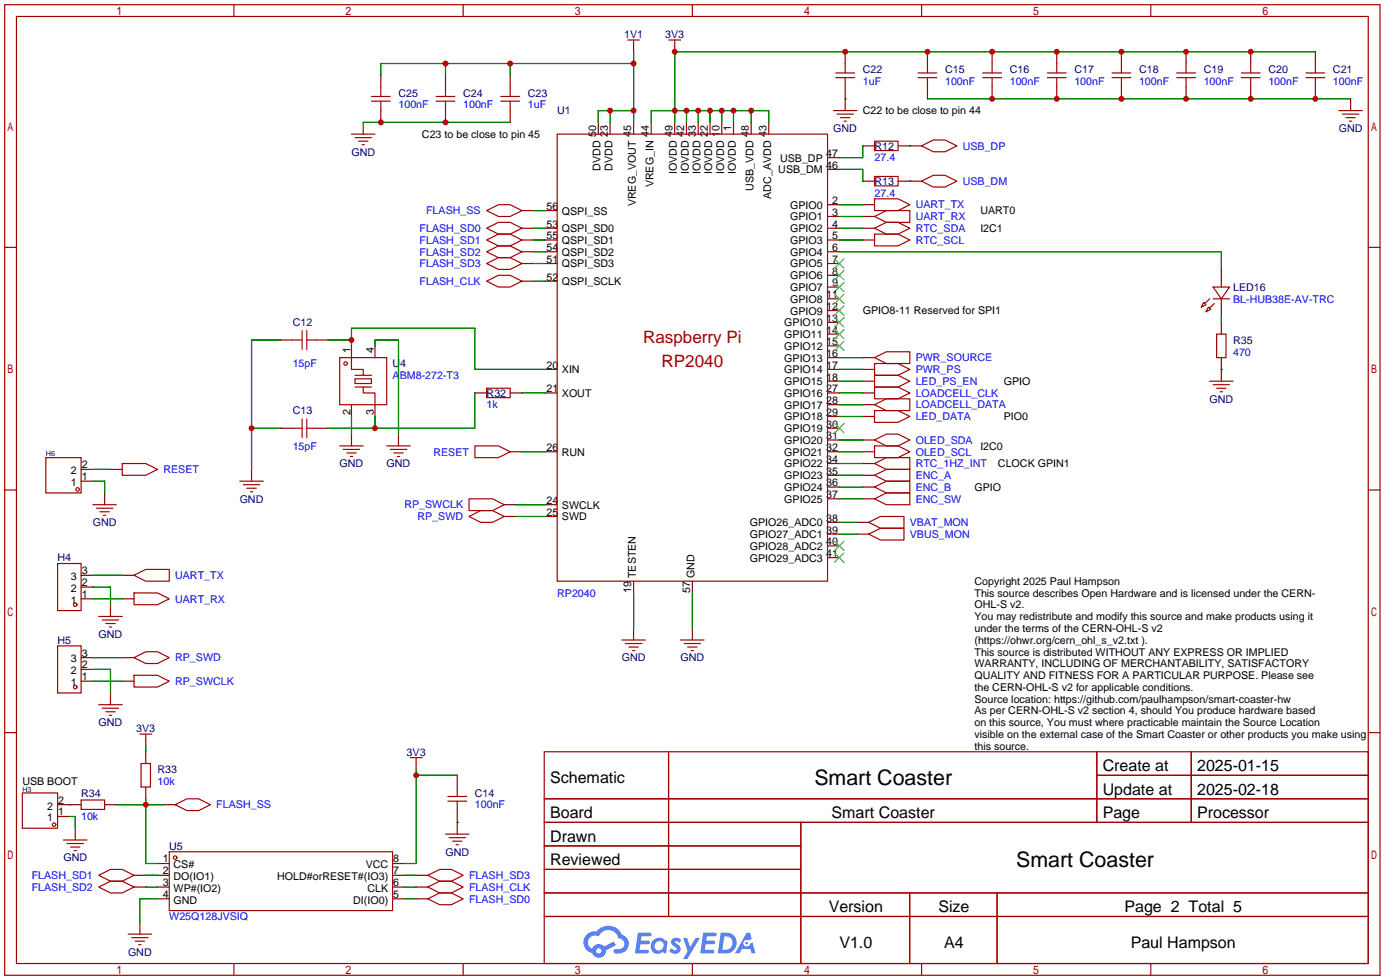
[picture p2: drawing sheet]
<svg xmlns="http://www.w3.org/2000/svg" width="303mm" height="212mm" viewBox="0 0 303 212" stroke-linecap="round" stroke-linejoin="round" font-family="sans-serif">
<g fill="none" stroke="#a10000" stroke-width=".25">
<path d="M1 1h297.2v209.6h-297.2zM3.6 3.6h292.1v204.4h-292.1zM50.5 1v2.6M100.1 1v2.6M149.6 1v2.6M199.1 1v2.6M248.7 1v2.6M1 53.4h2.6M295.7 53.4h2.5M1 105.8h2.6M295.7 105.8h2.5M1 158.2h2.6"/>
<path d="M295.7 158.2h2.5M117.6 162.3h178.1v45.7h-178.1zM117.6 172.5h178.1M117.6 177.5h178.1M144.5 162.3v35.6M173 177.5v30.5M237 162.3v15.2M237 167.4h58.7M257.4 162.3v15.2M117.6 182.6h55.4M117.6 192.8h178.1M117.6 187.7h55.4"/>
<path d="M117.6 197.9h178.1M196.6 192.8v15.2M215.4 192.8v15.2M50.5 208v2.6M100.1 208v2.6M149.6 208v2.6M199.1 208v2.6M248.7 208v2.6"/>
</g>
<g fill="#5487ff">
<path d="M145.3 202.7a1.3 1.3 0 0 1 1.9 .3l-.4 .6a.54 .54 0 0 0-.9-.2l.1 .2a1.28 1.28 0 0 1 .8 2 1.53 1.53 0 0 1-2.2-.3l.5-.6 .8 .5a.31 .31 0 0 0 .4-.3 .31 .31 0 0 0-.3-.4 1.12 1.12 0 0 1-.7-1.8z"/>
<path d="M147.6 202.5h.9l.6 2 1.2-2h.9l-2.7 4.6h-.9l1-1.7z"/>
<path d="M137.8 201.4h1.7a1.31 1.31 0 0 1 1.2 .2 .4 .4 0 0 1-.3 .5l-1.8 .1-.1 .9h1.6a.4 .4 0 0 1 .4 .4 .4 .4 0 0 1-.5 .4h-1.6l-.2 1.2h1.4a.46 .46 0 0 1 .5 0 .46 .46 0 0 1 .1 .5l-.4 .2h-2.6z"/>
<path d="M151.9 201.4h2.3a.47 .47 0 0 1 .5 0 .47 .47 0 0 1 .1 .6l-.3 .1-1.8 .1-.1 .9h1.6a.4 .4 0 0 1 .4 .4 .4 .4 0 0 1-.4 .4h-1.7l-.2 1.2h1.4a.46 .46 0 0 1 .5 0 .46 .46 0 0 1 .1 .5l-.4 .2h-2.6z"/>
<path d="M161.3 201.4h.8l.3 1.3-.6 .4a.75 .75 0 0 0-1.1 .3 .75 .75 0 0 0 .5 1 .75 .75 0 0 0 .9-.7l.5-.2 .6 2.3h-.8l-.3-.9h-1.8l-.5 .9h-1z"/>
<path d="M155.7 201.4l-.6 4.4h1.5a2.27 2.27 0 0 0 2.6-2.2 2.27 2.27 0 0 0-2.7-2.2zM156.5 202.1a1.5 1.5 0 0 1 1.8 1.6 1.5 1.5 0 0 1-1.9 1.4h-.3z"/>
<path d="M141.2 203a1.6 1.6 0 0 0-.3 2.3 1.6 1.6 0 0 0 2.3 .2l.7 .3 .3-2.4-.1-.3-.5-.1a1.58 1.58 0 0 0-2.4 0zM141.8 203.5a.98 .98 0 0 1 1.6 .4 .98 .98 0 0 1-1.1 1.3 .94 .94 0 0 1-.9-.7 .94 .94 0 0 1 .4-1z"/>
<path d="M126.8 201.8a2.37 2.37 0 0 0 1.1 4 1.54 1.54 0 0 0 1.8 1 1.54 1.54 0 0 0 1.2-1.6l2.2-1.1-.5-.8-2 1a1.57 1.57 0 0 0-2.7 .5 1.5 1.5 0 0 1-.7-2.1 1.5 1.5 0 0 1 2.2-.5 2.23 2.23 0 0 1 2.3-1.4 2.23 2.23 0 0 1 2 1.8 1.16 1.16 0 0 1 1.2 1.1 1.16 1.16 0 0 1-1.1 1.2h-.7a.47 .47 0 0 0-.5 .4 .47 .47 0 0 0 .4 .5 2.17 2.17 0 0 0 2.5-.9 2.17 2.17 0 0 0-.3-2.7l-.8-.4a3.2 3.2 0 0 0-5.5-.7l-1.1 .1zM128.8 205.3a.6 .6 0 0 1 1.2 0 .6 .6 0 0 1-1.2 0z"/>
<circle cx="161.4" cy="203.6" r=".28"/>
</g>
<g fill="none" stroke="#870000" stroke-width=".25">
<path d="M82.3 16.3v2.5M96.3 16.3v2.5M110.2 16.3v2.5M136.9 9.9v1.3M145.8 9.9v1.3M182.6 11.2v2.5M182.6 18.8v5.1M200.4 11.2v2.5M200.4 18.8v2.5M214.4 11.2v2.5M214.4 18.8v2.5M228.3 11.2v2.5"/>
<path d="M228.3 18.8v2.5M242.3 11.2v2.5M242.3 18.8v2.5M256.3 11.2v2.5M256.3 18.8v2.5M270.3 11.2v2.5M270.3 18.8v2.5M284.2 11.2v2.5M284.2 18.8v2.5M78.5 26.4v2.6M82.3 23.9v2.5M96.3 23.9v2.5"/>
<path d="M110.2 23.9v2.5M129.3 26.4v2.6M131.8 26.4v2.6M136.9 26.4v2.6M140.7 26.4v2.6M145.8 26.4v2.6M148.3 26.4v2.6M150.9 26.4v2.6M153.4 26.4v2.6M156 26.4v2.6M158.5 26.4v2.6M162.3 26.4v2.6"/>
<path d="M166.1 26.4v2.6M178.8 34h2.6M178.8 36.6h2.6M186.4 31.5h2.6M186.4 39.1h2.6M194.1 31.5h5M194.1 39.1h5M291.8 21.3v2.6M112.8 49.3h2.5M112.8 51.8h2.5M112.8 54.4h2.5M112.8 56.9h2.5"/>
<path d="M112.8 45.5h2.5M117.9 49.3h2.5M117.9 51.8h2.5M117.9 54.4h2.5M117.9 56.9h2.5M117.9 45.5h2.5M178.8 49.3h2.6M178.8 51.8h2.6M178.8 54.4h2.6M178.8 56.9h2.6M178.8 59.4h2.6M178.8 46.7h2.6"/>
<path d="M178.8 44.2h2.6M186.4 49.3h2.6M186.4 51.8h2.6M186.4 46.7h2.6M186.4 44.2h2.6M263.9 58.2v2.5M60.7 73.4h2.5M68.3 73.4h2.6M75.9 74.7v2.5M81 74.7v2.5M112.8 60.7h2.5M117.9 60.7h2.5"/>
<path d="M117.9 79.8h2.5M178.8 62h2.6M178.8 79.8h2.6M178.8 77.2h2.6M178.8 74.7h2.6M178.8 72.1h2.6M178.8 69.6h2.6M178.8 67.1h2.6M178.8 64.5h2.6M186.4 79.8h2.6M186.4 77.2h2.6M263.9 65.8v2.5"/>
<path d="M263.9 69.6v2.5M263.9 77.2v5.1M60.7 92.5h2.5M68.3 92.5h2.6M75.9 87.4v2.5M75.9 93.7v2.6M81 87.4v2.5M86.1 93.7v2.6M102.6 84.8h2.6M110.2 97.5h2.6M110.2 84.8h2.6M117.9 97.5h2.5"/>
<path d="M117.9 84.8h2.5M178.8 97.5h2.6M178.8 95h2.6M178.8 92.5h2.6M178.8 89.9h2.6M178.8 87.4h2.6M178.8 84.8h2.6M178.8 82.3h2.6M186.4 97.5h2.6M186.4 95h2.6M186.4 89.9h2.6M186.4 87.4h2.6"/>
<path d="M186.4 84.8h2.6M186.4 82.3h2.6M17.5 103.9h2.6M17.5 101.3h2.6M22.6 106.4v2.6M23.9 101.3h2.5M54.4 101.3v2.6M109 111.5h2.5M109 109h2.5M117.9 111.5h2.5M117.9 109h2.5M178.8 117.9h2.6"/>
<path d="M178.8 115.3h2.6M178.8 112.8h2.6M178.8 107.7h2.6M178.8 105.2h2.6M178.8 102.6h2.6M178.8 100.1h2.6M185.2 115.3h2.5M185.2 112.8h2.5M186.4 107.7h2.6M186.4 105.2h2.6M186.4 102.6h2.6M186.4 100.1h2.6"/>
<path d="M17.5 129.3h2.6M17.5 124.2h2.6M17.5 126.7h2.6M23.9 130.6v2.5M26.4 129.3h2.6M26.4 124.2h2.6M136.9 125.5v2.5M136.9 135.6v2.6M149.6 125.5v2.5M149.6 135.6v2.6M178.8 120.4h2.6M17.5 147.1h2.6"/>
<path d="M17.5 144.5h2.6M17.5 142h2.6M23.9 149.6v2.5M26.4 147.1h2.6M26.4 142h2.6M31.5 159.8v1.2M12.4 176.3h2.6M12.4 173.7h5.1M16.3 178.8v2.6M22.6 173.7h2.5M31.5 162.3v2.5M31.5 169.9v2.6"/>
<path d="M35.3 173.7h2.5M89.9 164.8v1.3M98.8 167.4v2.5M98.8 175v5.1M29 189h2.5M29 191.5h2.5M30.2 199.1v2.6M34 186.4h2.6M34 189h2.6M34 191.5h2.6M34 194.1h2.6M84.8 186.4h2.6"/>
<path d="M84.8 189h2.6M84.8 191.5h2.6M84.8 194.1h2.6M89.9 189h2.6M89.9 191.5h2.6M89.9 194.1h2.6"/>
</g>
<g fill="none" stroke="#a10000" stroke-width=".25">
<path d="M82.3 18.8v2M96.3 18.8v2M110.2 18.8v2M135.6 8.6h2.6M136.9 8.6v1.3M144.5 8.6h2.6M145.8 8.6v1.3M180.6 15.7h4.1M180.6 16.8h4.1M182.6 13.7v2M182.6 16.8v2M198.4 15.7h4"/>
<path d="M198.4 16.8h4M200.4 13.7v2M200.4 16.8v2M212.3 15.7h4.1M212.3 16.8h4.1M214.4 13.7v2M214.4 16.8v2M226.3 15.7h4.1M226.3 16.8h4.1M228.3 13.7v2M228.3 16.8v2M240.3 15.7h4"/>
<path d="M240.3 16.8h4M242.3 13.7v2M242.3 16.8v2M254.3 15.7h4M254.3 16.8h4M256.3 13.7v2M256.3 16.8v2M268.2 15.7h4.1M268.2 16.8h4.1M270.3 13.7v2M270.3 16.8v2M282.2 15.7h4.1"/>
<path d="M282.2 16.8h4.1M284.2 13.7v2M284.2 16.8v2M75.9 29h5.1M76.7 29.7h3.6M77.5 30.5h2M78.2 31.2h.5M80.3 20.8h4M80.3 21.8h4M82.3 21.8v2.1M94.2 20.8h4.1M94.2 21.8h4.1"/>
<path d="M96.3 21.8v2.1M108.2 20.8h4.1M108.2 21.8h4.1M110.2 21.8v2.1M120.4 29h58.4v96.5h-58.4zM180.1 23.9h5.1M180.8 24.6h3.6M181.6 25.4h2M182.4 26.2h.5M189 30.5h5.1v2h-5.1zM189 38.1h5.1v2h-5.1zM199.1 31.5l2.6-1.3h2.5l2.6 1.3-2.6 1.3h-2.5z"/>
<path d="M199.1 39.1l2.6-1.3h2.5l2.6 1.3-2.6 1.3h-2.5zM289.3 23.9h5.1M290.1 24.6h3.5M290.8 25.4h2.1M291.6 26.2h.5M105.2 49.3l2.5-1.3h2.5l2.6 1.3-2.6 1.2h-2.5zM105.2 51.8l2.5-1.3h2.5l2.6 1.3-2.6 1.3h-2.5zM105.2 54.4l2.5-1.3h2.5l2.6 1.3-2.6 1.2h-2.5zM105.2 56.9l2.5-1.3h2.5l2.6 1.3-2.6 1.3h-2.5zM105.2 45.5l2.5-1.3h2.5l2.6 1.3-2.6 1.2h-2.5zM189 49.3l2.5-1.3h2.6l2.5 1.3-2.5 1.2h-2.6zM189 50.5h5.1l2.5 1.3-2.5 1.3h-5.1z"/>
<path d="M189 42.9h5.1l2.5 1.3-2.5 1.3h-5.1zM189 46.7l2.5-1.2h5.1v2.5h-5.1zM63.2 73.4h2.1M65.3 71.4v4M66.3 71.4v4M66.3 73.4h2M73.4 77.2h10.2v10.2h-10.2zM75.9 77.2v2.6h2.6v1.2M105.2 60.7l2.5-1.3h2.5l2.6 1.3-2.6 1.3h-2.5zM189 77.2l2.5-1.3h5.1v2.6h-5.1zM189 78.5h5.1l2.5 1.3-2.5 1.2h-5.1zM260.1 65.3l.5 .5-1 .5z"/>
<path d="M261.1 66.3l.5 .5-1 .5zM261.4 64.5l-1.1 1M262.1 62h3.6l-1.8 2.5zM262.1 64.5h3.6M262.4 65.5l-1 1M262.9 72.1h2v5.1h-2zM263.9 60.7v1.3M263.9 64.5v1.3M9.9 98.8h7.6v7.6h-7.6zM63.2 92.5h2.1M65.3 90.4v4.1M66.3 90.4v4.1"/>
<path d="M66.3 92.5h2M73.4 96.3h5.1M74.2 97h3.5M74.9 97.8h2.1M75.7 98.6h.5M76.7 81.8h3.6v1h-3.6zM76.7 81h3.6M76.7 83.6h3.6M78.5 83.6v1.2h2.5v2.6M83.6 96.3h5M84.3 97h3.6M85.1 97.8h2"/>
<path d="M85.9 98.6h.5M102.6 96.3h5.1l2.5 1.2-2.5 1.3h-5.1zM105.2 83.8h5v2.1h-5zM189 95l2.5-1.3h2.6l2.5 1.3-2.5 1.3h-2.6zM189 96.3h5.1l2.5 1.2-2.5 1.3h-5.1zM189 83.6h5.1l2.5 1.2-2.5 1.3h-5.1zM189 87.4l2.5-1.3h5.1v2.5h-5.1zM189 81h5.1l2.5 1.3-2.5 1.3h-5.1zM189 88.6h5.1l2.5 1.3-2.5 1.3h-5.1zM261.4 82.3h5M262.1 83.1h3.6M262.9 83.8h2"/>
<path d="M263.7 84.6h.5M20.1 109h5M20.8 109.7h3.6M21.6 110.5h2M22.4 111.3h.5M26.4 100.1h5.1l2.5 1.2-2.5 1.3h-5.1zM51.8 103.9h5.1M52.6 104.6h3.5M53.3 105.4h2.1M54.1 106.2h.5M101.3 107.7h5.1l2.6 1.3-2.6 1.2h-5.1zM101.3 111.5l2.6-1.3h2.5l2.6 1.3-2.6 1.3h-2.5z"/>
<path d="M187.7 112.8l2.5-1.3h5.1v2.5h-5.1zM187.7 115.3l2.5-1.3h5.1v2.6h-5.1zM189 102.6l2.5-1.3h5.1v2.6h-5.1zM189 105.2l2.5-1.3h5.1v2.5h-5.1zM189 107.7l2.5-1.3h5.1v2.6h-5.1zM189 100.1l2.5-1.3h5.1v2.5h-5.1zM12.4 121.7h5.1v10.1h-5.1zM12.4 139.4h5.1v10.2h-5.1zM21.3 133.1h5.1M22.1 133.9h3.6M22.9 134.6h2M23.6 135.4h.5"/>
<path d="M29 128h5l2.6 1.3-2.6 1.3h-5zM29 124.2l2.5-1.3h5.1v2.6h-5.1zM134.4 138.2h5M135.1 138.9h3.6M135.9 139.7h2M147.1 138.2h5M147.8 138.9h3.6M148.6 139.7h2M21.3 152.1h5.1M22.1 152.9h3.6M22.9 153.7h2M23.6 154.4h.5"/>
<path d="M29 142l2.5-1.3h2.5l2.6 1.3-2.6 1.3h-2.5zM29 145.8h5l2.6 1.3-2.6 1.2h-5zM30.2 158.5h2.6M31.5 158.5v1.3M136.7 140.5h.5M149.4 140.5h.5M4.8 171.2h7.6v7.6h-7.6zM17.5 172.7h5.1v2.1h-5.1zM30.5 164.8h2v5.1h-2zM37.8 173.7l2.6-1.2h2.5l2.6 1.2-2.6 1.3h-2.5zM88.6 163.6h2.6M89.9 163.6v1.2"/>
<path d="M96.8 172h4M96.8 173h4M98.8 169.9v2.1M98.8 173v2M13.7 181.4h5.1M14.5 182.1h3.5M15.2 182.9h2.1M16 183.6h.5M21.3 189l2.6-1.3h2.5l2.6 1.3-2.6 1.2h-2.5zM21.3 191.5l2.6-1.3h2.5l2.6 1.3-2.6 1.3h-2.5zM36.6 183.9h48.2v12.7h-48.2zM92.5 194.1l2.5-1.3h2.5l2.6 1.3-2.6 1.2h-2.5z"/>
<path d="M92.5 189l2.5-1.3h2.5l2.6 1.3-2.6 1.2h-2.5zM92.5 191.5l2.5-1.3h2.5l2.6 1.3-2.6 1.3h-2.5zM96.3 180.1h5M97 180.8h3.6M97.8 181.6h2M98.6 182.4h.5M27.7 201.7h5.1M28.4 202.4h3.6M29.2 203.2h2M30 204h.5"/>
<circle cx="74.7" cy="78.5" r=".38"/>
<circle cx="16.8" cy="105.7" r=".38"/>
<circle cx="16.3" cy="130.6" r=".38"/>
<circle cx="16.3" cy="148.3" r=".38"/>
<circle cx="11.7" cy="178.1" r=".38"/>
<circle cx="37.8" cy="185.2" r=".38"/>
</g>
<g fill="none" stroke="#008700" stroke-width=".25">
<path d="M96.3 13.7v2.6M110.2 13.7v2.6M136.9 11.2v15.2M136.9 13.7h-54.6v2.6M284.2 11.2h-138.4v15.2M78.5 26.4h31.7M131.8 23.9v2.5M136.9 23.9h-7.6v2.5M140.7 26.4v-2.5h25.4v2.5M148.3 23.9v2.5M150.9 23.9v2.5M153.4 23.9v2.5"/>
<path d="M156 23.9v2.5M158.5 23.9v2.5M162.3 23.9v2.5M181.4 36.6h5v2.5M182.6 21.3h.1M186.4 31.5v2.5h-5M196.6 31.5h.1M196.6 39.1h.1M200.4 21.3h91.4M115.3 49.3h2.6M115.3 51.8h2.6M115.3 54.4h2.6"/>
<path d="M115.3 56.9h2.6M115.3 45.5h2.6M181.4 49.3h5M181.4 51.8h5M181.4 54.4h82.5v3.8M181.4 44.2h5M181.4 46.7h5M60.7 73.4h-6.3v27.9M70.9 73.4h5M75.9 74.7v-3.8h26.7v8.9h15.3M81 74.7v-1.3h5.1v20.3M115.3 60.7h2.6"/>
<path d="M181.4 79.8h5M181.4 77.2h5M263.9 79.8h.1M263.9 68.3v1.3M54.4 92.5h6.3M75.9 89.9v3.8M81 89.9v2.6M102.6 84.8v7.7h-31.7M112.8 84.8h5.1M112.8 97.5h5.1M181.4 84.8h5M181.4 95h5"/>
<path d="M181.4 97.5h5M181.4 87.4h5M181.4 82.3h5M181.4 89.9h5M20.1 101.3h3.8M20.1 103.9h2.5v2.5M111.5 111.5h6.4M111.5 109h6.4M181.4 112.8h3.8M181.4 115.3h3.8M181.4 100.1h5M181.4 102.6h5"/>
<path d="M181.4 105.2h5M181.4 107.7h5M20.1 124.2h6.3M20.1 126.7h3.8v3.9M20.1 129.3h6.3M136.9 128v7.6M149.6 128v7.6M20.1 142h6.3M20.1 147.1h6.3M20.1 144.5h3.8v5.1M15 173.7h.1M15 176.3h1.3v2.5"/>
<path d="M25.1 173.7h10.2M31.5 172.5v13.9h2.5M31.5 161v1.3M89.9 166.1v20.3h-2.5M89.9 167.4h8.9M98.8 177.5h.1M31.5 189h2.5M31.5 191.5h2.5M34 194.1h-3.8v5M87.4 194.1h2.5M87.4 189h2.5M87.4 191.5h2.5"/>
</g>
<g fill="none" stroke="#3c3" stroke-width=".25">
<path d="M180.3 58.4l2.1 2.1M180.3 55.9l2.1 2M182.4 58.4l-2.1 2.1M182.4 55.9l-2.1 2M180.3 61l2.1 2M180.3 73.7l2.1 2M180.3 71.1l2.1 2.1M180.3 68.6l2.1 2M180.3 66l2.1 2.1M180.3 63.5l2.1 2M182.4 61l-2.1 2M182.4 73.7l-2.1 2"/>
<path d="M182.4 71.1l-2.1 2.1M182.4 68.6l-2.1 2M182.4 66l-2.1 2.1M182.4 63.5l-2.1 2M180.3 91.4l2.1 2.1M182.4 91.4l-2.1 2.1M180.3 119.4l2.1 2M180.3 116.8l2.1 2.1M182.4 119.4l-2.1 2M182.4 116.8l-2.1 2.1"/>
</g>
<g fill="#c00">
<circle cx="89.9" cy="167.4" r=".63"/>
<circle cx="81" cy="92.5" r=".63"/>
<circle cx="75.9" cy="73.4" r=".63"/>
<circle cx="54.4" cy="92.5" r=".63"/>
<circle cx="31.5" cy="173.7" r=".63"/>
<circle cx="214.4" cy="21.3" r=".63"/>
<circle cx="228.3" cy="21.3" r=".63"/>
<circle cx="242.3" cy="21.3" r=".63"/>
<circle cx="256.3" cy="21.3" r=".63"/>
<circle cx="270.3" cy="21.3" r=".63"/>
<circle cx="284.2" cy="21.3" r=".63"/>
<circle cx="270.3" cy="11.2" r=".63"/>
<circle cx="256.3" cy="11.2" r=".63"/>
<circle cx="242.3" cy="11.2" r=".63"/>
<circle cx="228.3" cy="11.2" r=".63"/>
<circle cx="214.4" cy="11.2" r=".63"/>
<circle cx="200.4" cy="11.2" r=".63"/>
<circle cx="182.6" cy="11.2" r=".63"/>
<circle cx="145.8" cy="11.2" r=".63"/>
<circle cx="145.8" cy="23.9" r=".63"/>
<circle cx="148.3" cy="23.9" r=".63"/>
<circle cx="150.9" cy="23.9" r=".63"/>
<circle cx="153.4" cy="23.9" r=".63"/>
<circle cx="156" cy="23.9" r=".63"/>
<circle cx="158.5" cy="23.9" r=".63"/>
<circle cx="162.3" cy="23.9" r=".63"/>
<circle cx="96.3" cy="26.4" r=".63"/>
<circle cx="82.3" cy="26.4" r=".63"/>
<circle cx="136.9" cy="23.9" r=".63"/>
<circle cx="131.8" cy="23.9" r=".63"/>
<circle cx="136.9" cy="13.7" r=".63"/>
<circle cx="110.2" cy="13.7" r=".63"/>
<circle cx="96.3" cy="13.7" r=".63"/>
</g>
<g font-size="4.6">
<text x="176" y="169.4">Smart Coaster</text>
<text x="219.6" y="187.2">Smart Coaster</text>
</g>
<g font-size="3.7" fill="#a00000">
<text x="138.9" y="74.1">Raspberry Pi</text>
<text x="142.9" y="79.2">RP2040</text>
</g>
<g font-size="3.5">
<text x="238.3" y="166.5">Create at</text>
<text x="258.7" y="166.5">2025-01-15</text>
<text x="118.9" y="169.1">Schematic</text>
<text x="238.3" y="171.6">Update at</text>
<text x="258.7" y="171.6">2025-02-18</text>
<text x="118.9" y="176.7">Board</text>
<text x="179.7" y="176.7">Smart Coaster</text>
<text x="238.3" y="176.7">Page</text>
<text x="258.7" y="176.7">Processor</text>
<text x="118.9" y="181.8">Drawn</text>
<text x="118.9" y="186.8">Reviewed</text>
<text x="179.1" y="197">Version</text>
<text x="202.8" y="197">Size</text>
<text x="243" y="197">Page 2 Total 5</text>
<text x="181.4" y="204.6">V1.0</text>
<text x="204" y="204.6">A4</text>
<text x="244.3" y="204.6">Paul Hampson</text>
</g>
<g font-size="2.3" fill="#000080">
<text x="134.9" y="8.2">1V1</text>
<text x="143.7" y="8.2">3V3</text>
<text x="186.4" y="15.8">C22</text>
<text x="204.2" y="15.8">C15</text>
<text x="218.2" y="15.8">C16</text>
<text x="232.2" y="15.8">C17</text>
<text x="246.1" y="15.8">C18</text>
<text x="260.1" y="15.8">C19</text>
<text x="274.1" y="15.8">C20</text>
<text x="288" y="15.8">C21</text>
<text x="86.1" y="20.9">C25</text>
<text x="100.1" y="20.9">C24</text>
<text x="114" y="20.9">C23</text>
<text x="120.4" y="24.7">U1</text>
<text x="180.1" y="28.5">GND</text>
<text x="289.3" y="28.5">GND</text>
<text x="75.9" y="33.6">GND</text>
<text x="189" y="32.3">R12</text>
<text x="189" y="39.9">R13</text>
<text x="266.4" y="62.8">LED16</text>
<text x="63.2" y="70.4">C12</text>
<text x="266.4" y="74.2">R35</text>
<text x="84.8" y="79.3">U4</text>
<text x="63.2" y="89.5">C13</text>
<text x="105.2" y="85.6">R32</text>
<text x="261.3" y="86.9">GND</text>
<text x="73.4" y="100.9">GND</text>
<text x="83.5" y="100.9">GND</text>
<text x="20" y="113.6">GND</text>
<text x="51.8" y="108.5">GND</text>
<text x="12.4" y="121.2">H4</text>
<text x="21.3" y="137.7">GND</text>
<text x="12.4" y="139">H5</text>
<text x="134.3" y="142.8">GND</text>
<text x="147" y="142.8">GND</text>
<text x="21.3" y="156.8">GND</text>
<text x="29.4" y="158">3V3</text>
<text x="34" y="166.9">R33</text>
<text x="87.9" y="163.1">3V3</text>
<text x="17.5" y="172">R34</text>
<text x="102.6" y="172">C14</text>
<text x="13.7" y="186">GND</text>
<text x="36.6" y="183.4">U5</text>
<text x="96.2" y="184.7">GND</text>
<text x="27.7" y="206.3">GND</text>
</g>
<g font-size="2.3" fill="#00f">
<text x="86.1" y="23.4">100nF</text>
<text x="100.1" y="23.4">100nF</text>
<text x="114" y="23.4">1uF</text>
<text x="186.4" y="18.3">1uF</text>
<text x="204.2" y="18.3">100nF</text>
<text x="218.2" y="18.3">100nF</text>
<text x="232.2" y="18.3">100nF</text>
<text x="246.1" y="18.3">100nF</text>
<text x="260.1" y="18.3">100nF</text>
<text x="274.1" y="18.3">100nF</text>
<text x="288" y="18.3">100nF</text>
<text x="189" y="34.8">27.4</text>
<text x="208" y="32.3">USB_DP</text>
<text x="208" y="39.9">USB_DM</text>
<text x="92.1" y="46.3">FLASH_SS</text>
<text x="189" y="42.5">27.4</text>
<text x="197.9" y="45">UART_TX</text>
<text x="197.9" y="47.5">UART_RX</text>
<text x="90.7" y="50.1">FLASH_SD0</text>
<text x="90.7" y="52.6">FLASH_SD1</text>
<text x="197.9" y="50.1">RTC_SDA</text>
<text x="197.9" y="52.6">RTC_SCL</text>
<text x="90.7" y="55.2">FLASH_SD2</text>
<text x="90.7" y="57.7">FLASH_SD3</text>
<text x="90.7" y="61.5">FLASH_CLK</text>
<text x="266.4" y="65.3">BL-HUB38E-AV-TRC</text>
<text x="266.4" y="76.8">470</text>
<text x="63.2" y="79.3">15pF</text>
<text x="84.8" y="81.8">ABM8-272-T3</text>
<text x="197.9" y="78">PWR_SOURCE</text>
<text x="197.9" y="80.6">PWR_PS</text>
<text x="197.9" y="83.1">LED_PS_EN</text>
<text x="105.2" y="88.2">1k</text>
<text x="197.9" y="85.6">LOADCELL_CLK</text>
<text x="197.9" y="88.2">LOADCELL_DATA</text>
<text x="197.9" y="95.8">OLED_SDA</text>
<text x="197.9" y="90.7">LED_DATA</text>
<text x="63.2" y="97.1">15pF</text>
<text x="93.6" y="98.3">RESET</text>
<text x="197.9" y="98.3">OLED_SCL</text>
<text x="197.9" y="100.9">RTC_1HZ_INT</text>
<text x="35.3" y="102.2">RESET</text>
<text x="197.9" y="103.4">ENC_A</text>
<text x="197.9" y="106">ENC_B</text>
<text x="87.4" y="109.8">RP_SWCLK</text>
<text x="90.2" y="112.3">RP_SWD</text>
<text x="196.6" y="113.6">VBAT_MON</text>
<text x="197.9" y="108.5">ENC_SW</text>
<text x="196.6" y="116.1">VBUS_MON</text>
<text x="37.8" y="125">UART_TX</text>
<text x="37.8" y="130.1">UART_RX</text>
<text x="120.4" y="128.8">RP2040</text>
<text x="37.8" y="142.8">RP_SWD</text>
<text x="37.8" y="147.9">RP_SWCLK</text>
<text x="34" y="169.5">10k</text>
<text x="17.5" y="177.1">10k</text>
<text x="46.7" y="174.5">FLASH_SS</text>
<text x="102.6" y="174.5">100nF</text>
<text x="6.8" y="189.8">FLASH_SD1</text>
<text x="101.3" y="189.8">FLASH_SD3</text>
<text x="6.8" y="192.3">FLASH_SD2</text>
<text x="101.3" y="194.9">FLASH_SD0</text>
<text x="101.3" y="192.3">FLASH_CLK</text>
<text x="36.6" y="198.7">W25Q128JVSIQ</text>
</g>
<g font-size="2.3">
<text x="91.2" y="29.8">C23 to be close to pin 45</text>
<text x="128.8" y="29.6" transform="rotate(-90 128.8 29.6)">50</text>
<text x="131.3" y="29.6" transform="rotate(-90 131.3 29.6)">23</text>
<text x="136.4" y="29.6" transform="rotate(-90 136.4 29.6)">45</text>
<text x="140.2" y="29.6" transform="rotate(-90 140.2 29.6)">44</text>
<text x="145.3" y="29.6" transform="rotate(-90 145.3 29.6)">49</text>
<text x="147.8" y="29.6" transform="rotate(-90 147.8 29.6)">42</text>
<text x="150.4" y="29.6" transform="rotate(-90 150.4 29.6)">33</text>
<text x="152.9" y="29.6" transform="rotate(-90 152.9 29.6)">22</text>
<text x="155.5" y="29.6" transform="rotate(-90 155.5 29.6)">10</text>
<text x="158" y="28.3" transform="rotate(-90 158 28.3)">1</text>
<text x="161.8" y="29.6" transform="rotate(-90 161.8 29.6)">48</text>
<text x="165.6" y="29.6" transform="rotate(-90 165.6 29.6)">43</text>
<text x="186.4" y="24.7">C22 to be close to pin 44</text>
<text x="168.6" y="34.9">USB_DP</text>
<text x="178.5" y="33.9">47</text>
<text x="129.8" y="36.9" transform="rotate(-90 129.8 36.9)">DVDD</text>
<text x="132.3" y="36.9" transform="rotate(-90 132.3 36.9)">DVDD</text>
<text x="141.2" y="40.5" transform="rotate(-90 141.2 40.5)">VREG_IN</text>
<text x="146.3" y="37.6" transform="rotate(-90 146.3 37.6)">IOVDD</text>
<text x="148.8" y="37.6" transform="rotate(-90 148.8 37.6)">IOVDD</text>
<text x="151.4" y="37.6" transform="rotate(-90 151.4 37.6)">IOVDD</text>
<text x="153.9" y="37.6" transform="rotate(-90 153.9 37.6)">IOVDD</text>
<text x="156.4" y="37.6" transform="rotate(-90 156.4 37.6)">IOVDD</text>
<text x="159" y="37.6" transform="rotate(-90 159 37.6)">IOVDD</text>
<text x="162.8" y="41.2" transform="rotate(-90 162.8 41.2)">USB_VDD</text>
<text x="168.2" y="37.4">USB_DM</text>
<text x="178.5" y="36.4">46</text>
<text x="118.1" y="45.3">56</text>
<text x="121.4" y="46.3">QSPI_SS</text>
<text x="137.4" y="44.6" transform="rotate(-90 137.4 44.6)">VREG_VOUT</text>
<text x="166.6" y="42.9" transform="rotate(-90 166.6 42.9)">ADC_AVDD</text>
<text x="170.7" y="47.6">GPIO1</text>
<text x="170.7" y="45">GPIO0</text>
<text x="179.8" y="46.6">3</text>
<text x="179.8" y="44.1">2</text>
<text x="211.8" y="46.3">UART0</text>
<text x="118.1" y="51.7">55</text>
<text x="118.1" y="49.1">53</text>
<text x="121.4" y="52.7">QSPI_SD1</text>
<text x="121.4" y="50.1">QSPI_SD0</text>
<text x="170.7" y="52.7">GPIO3</text>
<text x="170.7" y="50.1">GPIO2</text>
<text x="179.8" y="51.7">5</text>
<text x="179.8" y="49.1">4</text>
<text x="211.8" y="50.1">I2C1</text>
<text x="118.1" y="54.2">54</text>
<text x="118.1" y="56.8">51</text>
<text x="121.4" y="55.2">QSPI_SD2</text>
<text x="121.4" y="57.7">QSPI_SD3</text>
<text x="170.7" y="57.7">GPIO5</text>
<text x="170.7" y="55.2">GPIO4</text>
<text x="179.8" y="59.3">8</text>
<text x="179.8" y="56.8">7</text>
<text x="179.8" y="54.2">6</text>
<text x="118.1" y="60.6">52</text>
<text x="121.4" y="61.6">QSPI_SCLK</text>
<text x="170.7" y="62.8">GPIO7</text>
<text x="170.7" y="60.3">GPIO6</text>
<text x="170.7" y="65.4">GPIO8</text>
<text x="178.5" y="64.4">11</text>
<text x="179.8" y="61.8">9</text>
<text x="169.5" y="70.4">GPIO10</text>
<text x="170.7" y="67.9">GPIO9</text>
<text x="178.5" y="69.5">13</text>
<text x="178.5" y="66.9">12</text>
<text x="186.4" y="67.9">GPIO8-11 Reserved for SPI1</text>
<text x="75.7" y="76.2" transform="rotate(-90 75.7 76.2)">1</text>
<text x="80.8" y="76.2" transform="rotate(-90 80.8 76.2)">4</text>
<text x="169.5" y="75.5">GPIO12</text>
<text x="169.5" y="73">GPIO11</text>
<text x="178.5" y="77.1">16</text>
<text x="178.5" y="74.5">15</text>
<text x="178.5" y="72">14</text>
<text x="118.1" y="79.6">20</text>
<text x="121.4" y="80.6">XIN</text>
<text x="169.5" y="83.1">GPIO15</text>
<text x="169.5" y="80.6">GPIO14</text>
<text x="169.5" y="78.1">GPIO13</text>
<text x="178.5" y="82.2">18</text>
<text x="178.5" y="79.6">17</text>
<text x="216.9" y="83.1">GPIO</text>
<text x="75.7" y="89.7" transform="rotate(-90 75.7 89.7)">2</text>
<text x="80.8" y="89.7" transform="rotate(-90 80.8 89.7)">3</text>
<text x="118.1" y="84.7">21</text>
<text x="121.4" y="85.7">XOUT</text>
<text x="169.5" y="88.2">GPIO17</text>
<text x="169.5" y="85.7">GPIO16</text>
<text x="178.5" y="89.8">29</text>
<text x="178.5" y="87.2">28</text>
<text x="178.5" y="84.7">27</text>
<text x="169.5" y="95.8">GPIO20</text>
<text x="169.5" y="93.3">GPIO19</text>
<text x="169.5" y="90.8">GPIO18</text>
<text x="178.5" y="94.9">31</text>
<text x="178.5" y="92.3">30</text>
<text x="216.9" y="90.7">PIO0</text>
<text x="17.7" y="101.1">2</text>
<text x="118.1" y="97.4">26</text>
<text x="121.4" y="98.4">RUN</text>
<text x="169.5" y="100.9">GPIO22</text>
<text x="169.5" y="98.4">GPIO21</text>
<text x="178.5" y="99.9">34</text>
<text x="178.5" y="97.4">32</text>
<text x="211.8" y="97.1">I2C0</text>
<text x="215.6" y="100.9">CLOCK GPIN1</text>
<text x="15.3" y="104.9">1</text>
<text x="15.3" y="102.4">2</text>
<text x="17.7" y="103.7">1</text>
<text x="169.5" y="106">GPIO24</text>
<text x="169.5" y="103.5">GPIO23</text>
<text x="178.5" y="107.6">37</text>
<text x="178.5" y="105">36</text>
<text x="178.5" y="102.5">35</text>
<text x="210.6" y="106">GPIO</text>
<text x="118.1" y="111.4">25</text>
<text x="118.1" y="108.8">24</text>
<text x="121.4" y="112.4">SWD</text>
<text x="121.4" y="109.8">SWCLK</text>
<text x="162" y="113.6">GPIO26_ADC0</text>
<text x="169.5" y="108.5">GPIO25</text>
<text x="178.5" y="112.6">38</text>
<text x="162" y="118.7">GPIO28_ADC2</text>
<text x="162" y="116.2">GPIO27_ADC1</text>
<text x="178.5" y="117.7">40</text>
<text x="178.5" y="115.2">39</text>
<text x="15.3" y="125.2">3</text>
<text x="17.7" y="124">3</text>
<text x="137.4" y="124.8" transform="rotate(-90 137.4 124.8)">TESTEN</text>
<text x="150.1" y="124.8" transform="rotate(-90 150.1 124.8)">GND</text>
<text x="162" y="121.2">GPIO29_ADC3</text>
<text x="178.5" y="120.3">41</text>
<text x="15.3" y="130.3">1</text>
<text x="15.3" y="127.8">2</text>
<text x="17.7" y="129.1">1</text>
<text x="17.7" y="126.5">2</text>
<text x="136.4" y="128.1" transform="rotate(-90 136.4 128.1)">19</text>
<text x="149.1" y="128.1" transform="rotate(-90 149.1 128.1)">57</text>
<text x="210.6" y="126.3">Copyright 2025 Paul Hampson</text>
<text x="210.6" y="128.8">This source describes Open Hardware and is licensed under the CERN-</text>
<text x="210.6" y="131.4">OHL-S v2.</text>
<text x="210.6" y="133.9">You may redistribute and modify this source and make products using it</text>
<text x="210.6" y="136.4">under the terms of the CERN-OHL-S v2</text>
<text x="15.3" y="143">3</text>
<text x="17.7" y="141.8">3</text>
<text x="210.6" y="139">(https://ohwr.org/cern_ohl_s_v2.txt ).</text>
<text x="210.6" y="141.5">This source is distributed WITHOUT ANY EXPRESS OR IMPLIED</text>
<text x="15.3" y="148.1">1</text>
<text x="15.3" y="145.6">2</text>
<text x="17.7" y="146.8">1</text>
<text x="17.7" y="144.3">2</text>
<text x="210.6" y="144.1">WARRANTY, INCLUDING OF MERCHANTABILITY, SATISFACTORY</text>
<text x="210.6" y="146.6">QUALITY AND FITNESS FOR A PARTICULAR PURPOSE. Please see</text>
<text x="210.6" y="149.1">the CERN-OHL-S v2 for applicable conditions.</text>
<text x="210.6" y="151.7">Source location: https://github.com/paulhampson/smart-coaster-hw</text>
<text x="210.6" y="154.2">As per CERN-OHL-S v2 section 4, should You produce hardware based</text>
<text x="210.6" y="156.8">on this source, You must where practicable maintain the Source Location</text>
<text x="210.6" y="159.3">visible on the external case of the Smart Coaster or other products you make using</text>
<text x="210.6" y="161.8">this source.</text>
<text x="4.8" y="169.5">USB BOOT</text>
<text x="12.6" y="173.5">2</text>
<text x="10.2" y="177.3">1</text>
<text x="10.2" y="174.8">2</text>
<text x="12.6" y="176">1</text>
<text x="35.2" y="186.2">1</text>
<text x="35.2" y="188.7">2</text>
<text x="35.2" y="191.3">3</text>
<text x="37.5" y="187.5">CS#</text>
<text x="37.5" y="190">DO(IO1)</text>
<text x="59.9" y="190">HOLD#orRESET#(IO3)</text>
<text x="79" y="187.5">VCC</text>
<text x="85" y="191.3">6</text>
<text x="85" y="188.7">7</text>
<text x="85" y="186.2">8</text>
<text x="35.2" y="193.8">4</text>
<text x="37.5" y="192.6">WP#(IO2)</text>
<text x="37.5" y="195.1">GND</text>
<text x="76.3" y="195.1">DI(IO0)</text>
<text x="79.4" y="192.6">CLK</text>
<text x="85" y="193.8">5</text>
</g>
<g font-size="1.6" fill="#000080">
<text x="9.9" y="98.5">H6</text>
<text x="4.8" y="170.9">H3</text>
</g>
</svg>
